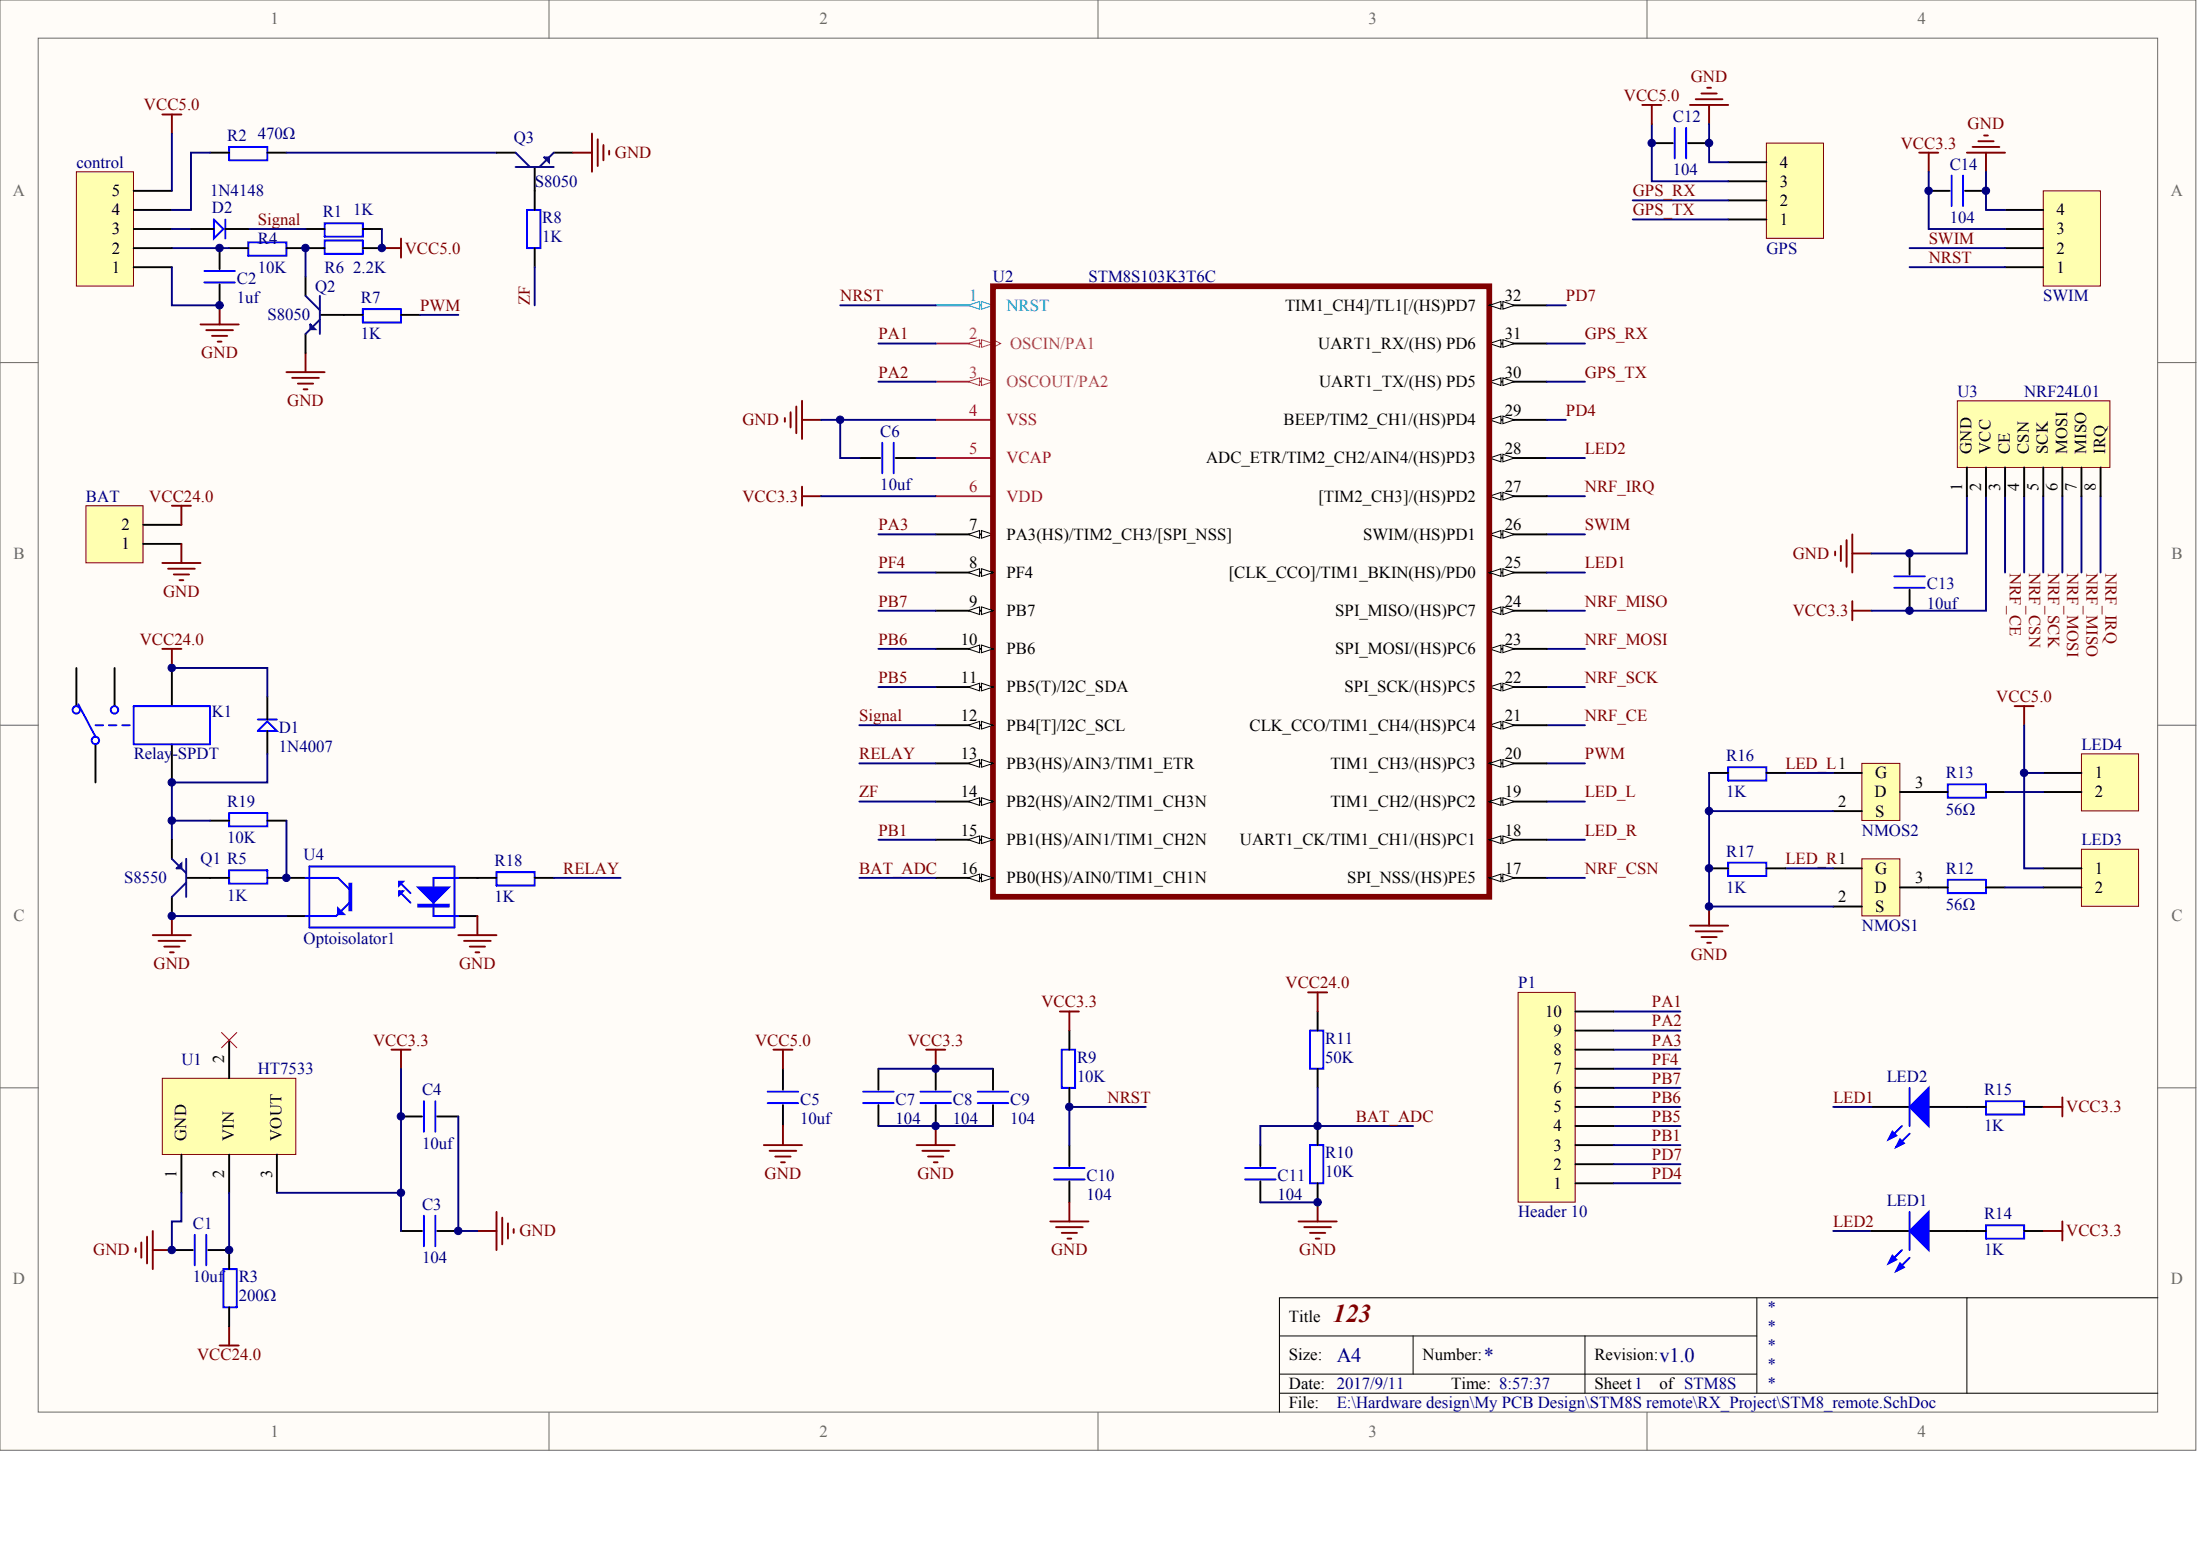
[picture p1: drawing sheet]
<svg xmlns="http://www.w3.org/2000/svg" width="840mm" height="594mm" viewBox="0 0 840 594" stroke-linecap="round" stroke-linejoin="round" font-family="sans-serif">
<g fill="#fffcf8" stroke="#696969" stroke-width=".38">
<path d="M0 0h838v553.4h-838z"/>
<path d="M14.6 14.6h808.8v524.2h-808.8z"/>
</g>
<path d="M209.5 0v14.6M419 0v14.6M628.6 0v14.6M0 138.4h14.6M823.5 138.4h14.6M0 276.7h14.6M823.5 276.7h14.6M0 415.1h14.6M823.5 415.1h14.6M209.5 538.9v14.5M419 538.9v14.5M628.6 538.9v14.5" fill="none" stroke="#696969" stroke-width=".38"/>
<path d="M670.5 495.2v36.4M750.6 495.2h-262.3v43.7M823.5 495.2h-72.9v36.4M488.3 509.7h182.2M539.3 509.7v14.6M604.9 509.7v21.9M488.3 531.6h335.2M488.3 524.3h182.2" fill="none" stroke="#000" stroke-width=".38"/>
<path d="M373.1 416.5h11.7M405.2 400.5h5.1v14.6h-5.1zM373.1 420.9h11.7" fill="none" stroke="#00f" stroke-width=".73"/>
<path d="M408.1 393.2v7.3M379 407.8v8M408.1 415.1v7.3M379 421.6v8" fill="none" stroke="#000" stroke-width=".73"/>
<path d="M700.4 210.4v1.5M702.5 208.3v5.8M704.7 206.1v10.2M706.9 203.9v14.6M706.9 211.2h7.3M706.9 229.4v7.3M706.9 233h7.3" fill="none" stroke="#800000" stroke-width=".73"/>
<g fill="none" stroke="#000080" stroke-width=".73">
<path d="M590.3 189.3h14.6M750.6 189.3v21.9h-36.4M757.9 189.3v43.7h-43.7M765.2 189.3v29.2M772.5 189.3v29.2M779.8 189.3v29.2M787.1 189.3v29.2M794.4 189.3v29.2M801.7 189.3v29.2M590.3 233h14.6M590.3 247.6h14.6M590.3 262.1h14.6"/>
<path d="M590.3 276.7h14.6"/>
</g>
<path d="M710.6 327.7h14.5v21.8h-14.5z" fill="#ffffb0" stroke="#800000" stroke-width=".38"/>
<g fill="none" stroke="#000" stroke-width=".73">
<path d="M80.2 58.3h7.3M102 58.3h7.3M116.6 94.7h7.3M116.6 87.4h7.3M138.5 94.7h7.3M138.5 87.4h7.3M131.2 120.1h7.3M153 120.1h7.3M699.6 331.3h11M725.1 338.6h11M699.6 345.9h11M408.1 436.9v8"/>
<path d="M714.2 422.4h14.6M736.1 422.4h21.8M772.5 422.4h7.3M408.1 450.8v8"/>
</g>
<g fill="none" stroke="#800000" stroke-width=".73">
<path d="M145.8 94.7h7.2M153 91v7.3M116.6 134.7v7.3M109.3 142h14.6M111.5 144.2h10.2M113.7 146.4h5.8M115.9 148.5h1.4M404.5 385.9h7.3M408.1 385.9v7.3M149.4 400.5h7.3M153 400.5v7.3M787.1 418.7v7.3"/>
<path d="M779.8 422.4h7.3M51.7 476.2v1.5M53.9 474.1v5.8M56.1 471.9v10.2M58.3 469.7v14.5M58.3 477h7.3M182.2 469.7h7.3M189.5 462.4v14.6M191.7 464.6v10.2M193.9 466.8v5.8M196 469v1.4"/>
</g>
<g fill="#00f" stroke="#00f" stroke-width=".73">
<path d="M728.8 422.4l7.3-7.3v14.5z"/>
<path d="M722.2 431.8l1.5 1.5-2.9 1.4z"/>
<path d="M725.1 434.7l1.5 1.5-2.9 1.4z"/>
</g>
<path d="M87.5 56.1h14.5v5.1h-14.5zM123.9 91.7h14.6v5.1h-14.6zM123.9 85.2h14.6v5.1h-14.6zM138.5 118h14.5v5.1h-14.5zM728.8 415.1v14.5M725.9 429.6l-5.1 5.1M728.8 432.5l-5.1 5.1M757.9 420.2h14.6v5.1h-14.6zM402.3 450h11.6M402.3 445.7h11.6" fill="none" stroke="#00f" stroke-width=".73"/>
<path d="M109.3 58.3h80.2M94.7 87.4h21.9M160.3 120.1h14.6M590.3 291.3h14.6M590.3 320.4h14.6M437.3 422.4h-29.2v14.5" fill="none" stroke="#000080" stroke-width=".73"/>
<path d="M779.8 72.8h21.8v36.4h-21.8z" fill="#ffffb0" stroke="#800000" stroke-width=".38"/>
<g fill="none" stroke="#000" stroke-width=".73">
<path d="M189.5 58.3h7.3M211.3 58.3h7.3M204.1 64.1v16M736.1 72.8h8M749.9 72.8h8M87.5 94.7h7.2M109.3 94.7h7.3M204.1 94.7v7.2M765.2 94.7h14.6M765.2 87.4h14.6M765.2 80.1h14.6M116.6 105.6v7.3"/>
<path d="M765.2 101.9h14.6M116.6 127.4v7.3M122.4 120.1h8.8M568.4 160.2h21.9M153 426h8.1M166.9 426h8M65.6 477h8M79.4 477h8.1M153 469.7h8.1M166.9 469.7h8"/>
</g>
<path d="M218.6 58.3h7.3M225.9 51v14.5M228.1 53.2v10.1M230.3 55.3v5.9M232.5 57.5v1.5M732.4 58.3h7.3M736.1 58.3v7.2M750.6 58.3h14.6M752.8 56.1h10.2M755 53.9h5.8M757.2 51.7h1.5M757.9 58.3v7.2" fill="none" stroke="#800000" stroke-width=".73"/>
<path d="M736.1 65.5v21.9h29.1M757.9 65.5v14.6h7.3M65.6 94.7h21.9M728.8 94.7h36.4M204.1 101.9v14.6M728.8 101.9h36.4M590.3 203.9h14.6M590.3 305.8h14.6M174.9 426v43.7h7.3" fill="none" stroke="#000080" stroke-width=".73"/>
<path d="M196.8 58.3l5.4 5.4M211.3 58.3l-5.4 5.4M196.8 63.7h14.5M207.7 60.1h1.8v1.8zM116.6 112.9l5.5 5.4M122.1 112.9v14.5M118.4 123.8l1.8 1.8h-1.8zM122.1 122l-5.5 5.4" fill="none" stroke="#11037f" stroke-width=".73"/>
<path d="M744.8 67v11.6M749.2 67v11.6M94.7 92.5h14.6v5.1h-14.6zM201.1 80.1h5.1v14.6h-5.1zM161.8 420.2v11.6M166.2 420.2v11.6M74.3 471.1v11.7M78.7 471.1v11.7M161.8 463.9v11.6M166.2 463.9v11.6" fill="none" stroke="#00f" stroke-width=".73"/>
<g fill="#fffcf8" stroke="#000" stroke-width=".38">
<path d="M568.4 160.2l4.4-1.5v3z"/>
<path d="M573.6 158.7l4.3 1.5-4.3 1.5z"/>
</g>
<path d="M568.4 145.6h21.9" fill="none" stroke="#000" stroke-width=".73"/>
<g fill="#fffcf8" stroke="#000" stroke-width=".38">
<path d="M568.4 145.6l4.4-1.4v2.9z"/>
<path d="M573.6 144.2l4.3 1.4-4.3 1.5z"/>
</g>
<path d="M568.4 131.1h21.9" fill="none" stroke="#000" stroke-width=".73"/>
<g fill="#fffcf8" stroke="#000" stroke-width=".38">
<path d="M568.4 131.1l4.4-1.5v2.9z"/>
<path d="M573.6 129.6l4.3 1.5-4.3 1.4z"/>
</g>
<path d="M357.1 116.5h21.9" fill="none" stroke="#009cca" stroke-width=".73"/>
<g fill="#fffcf8" stroke="#009cca" stroke-width=".38">
<path d="M374.6 115.1l4.4 1.4-4.4 1.5z"/>
<path d="M369.5 116.5l4.4-1.4v2.9z"/>
</g>
<path d="M357.1 131.1h21.9" fill="none" stroke="#c5008e" stroke-width=".73"/>
<path d="M379 129.6l2.9 1.5-2.9 1.4" fill="none" stroke="#c5008e" stroke-width=".38"/>
<g fill="#fffcf8" stroke="#c5008e" stroke-width=".38">
<path d="M374.6 129.6l4.4 1.5-4.4 1.4z"/>
<path d="M369.5 131.1l4.4-1.5v2.9z"/>
</g>
<path d="M357.1 145.6h21.9" fill="none" stroke="#c5008e" stroke-width=".73"/>
<g fill="#fffcf8" stroke="#c5008e" stroke-width=".38">
<path d="M374.6 144.2l4.4 1.4-4.4 1.5z"/>
<path d="M369.5 145.6l4.4-1.4v2.9z"/>
</g>
<path d="M357.1 160.2h21.9M357.1 174.8h21.9M357.1 189.3h21.9" fill="none" stroke="#ee0e22" stroke-width=".73"/>
<path d="M357.1 203.9h21.9" fill="none" stroke="#000" stroke-width=".73"/>
<g fill="#fffcf8" stroke="#000" stroke-width=".38">
<path d="M374.6 202.4l4.4 1.5-4.4 1.4z"/>
<path d="M369.5 203.9l4.4-1.5v2.9z"/>
</g>
<path d="M568.4 174.8h21.9" fill="none" stroke="#000" stroke-width=".73"/>
<g fill="#fffcf8" stroke="#000" stroke-width=".38">
<path d="M568.4 174.8l4.4-1.5v2.9z"/>
<path d="M573.6 173.3l4.3 1.5-4.3 1.4z"/>
</g>
<path d="M568.4 189.3h21.9" fill="none" stroke="#000" stroke-width=".73"/>
<g fill="#fffcf8" stroke="#000" stroke-width=".38">
<path d="M568.4 189.3l4.4-1.4v2.9z"/>
<path d="M573.6 187.9l4.3 1.4-4.3 1.5z"/>
</g>
<path d="M568.4 203.9h21.9" fill="none" stroke="#000" stroke-width=".73"/>
<g fill="#fffcf8" stroke="#000" stroke-width=".38">
<path d="M568.4 203.9l4.4-1.5v2.9z"/>
<path d="M573.6 202.4l4.3 1.5-4.3 1.4z"/>
</g>
<path d="M568.4 233h21.9" fill="none" stroke="#000" stroke-width=".73"/>
<g fill="#fffcf8" stroke="#000" stroke-width=".38">
<path d="M568.4 233l4.4-1.4v2.9z"/>
<path d="M573.6 231.6l4.3 1.4-4.3 1.5z"/>
</g>
<path d="M568.4 247.6h21.9" fill="none" stroke="#000" stroke-width=".73"/>
<g fill="#fffcf8" stroke="#000" stroke-width=".38">
<path d="M568.4 247.6l4.4-1.5v2.9z"/>
<path d="M573.6 246.1l4.3 1.5-4.3 1.4z"/>
</g>
<path d="M568.4 262.1h21.9" fill="none" stroke="#000" stroke-width=".73"/>
<g fill="#fffcf8" stroke="#000" stroke-width=".38">
<path d="M568.4 262.1l4.4-1.4v2.9z"/>
<path d="M573.6 260.7l4.3 1.4-4.3 1.5z"/>
</g>
<path d="M568.4 276.7h21.9" fill="none" stroke="#000" stroke-width=".73"/>
<g fill="#fffcf8" stroke="#000" stroke-width=".38">
<path d="M568.4 276.7l4.4-1.4v2.9z"/>
<path d="M573.6 275.3l4.3 1.4-4.3 1.5z"/>
</g>
<path d="M379 109.2h189.4v233h-189.4z" fill="none" stroke="#800000" stroke-width="2.2"/>
<path d="M357.1 218.5h21.9" fill="none" stroke="#000" stroke-width=".73"/>
<g fill="#fffcf8" stroke="#000" stroke-width=".38">
<path d="M374.6 217l4.4 1.5-4.4 1.4z"/>
<path d="M369.5 218.5l4.4-1.5v2.9z"/>
</g>
<path d="M357.1 233h21.9" fill="none" stroke="#000" stroke-width=".73"/>
<g fill="#fffcf8" stroke="#000" stroke-width=".38">
<path d="M374.6 231.6l4.4 1.4-4.4 1.5z"/>
<path d="M369.5 233l4.4-1.4v2.9z"/>
</g>
<path d="M357.1 247.6h21.9" fill="none" stroke="#000" stroke-width=".73"/>
<g fill="#fffcf8" stroke="#000" stroke-width=".38">
<path d="M374.6 246.1l4.4 1.5-4.4 1.4z"/>
<path d="M369.5 247.6l4.4-1.5v2.9z"/>
</g>
<path d="M357.1 262.1h21.9" fill="none" stroke="#000" stroke-width=".73"/>
<g fill="#fffcf8" stroke="#000" stroke-width=".38">
<path d="M374.6 260.7l4.4 1.4-4.4 1.5z"/>
<path d="M369.5 262.1l4.4-1.4v2.9z"/>
</g>
<path d="M357.1 276.7h21.9" fill="none" stroke="#000" stroke-width=".73"/>
<g fill="#fffcf8" stroke="#000" stroke-width=".38">
<path d="M374.6 275.3l4.4 1.4-4.4 1.5z"/>
<path d="M369.5 276.7l4.4-1.4v2.9z"/>
</g>
<path d="M357.1 291.3h21.9" fill="none" stroke="#000" stroke-width=".73"/>
<g fill="#fffcf8" stroke="#000" stroke-width=".38">
<path d="M374.6 289.8l4.4 1.5-4.4 1.4z"/>
<path d="M369.5 291.3l4.4-1.5v2.9z"/>
</g>
<path d="M357.1 305.8h21.9" fill="none" stroke="#000" stroke-width=".73"/>
<g fill="#fffcf8" stroke="#000" stroke-width=".38">
<path d="M374.6 304.4l4.4 1.4-4.4 1.5z"/>
<path d="M369.5 305.8l4.4-1.4v2.9z"/>
</g>
<path d="M357.1 320.4h21.9" fill="none" stroke="#000" stroke-width=".73"/>
<g fill="#fffcf8" stroke="#000" stroke-width=".38">
<path d="M374.6 318.9l4.4 1.5-4.4 1.5z"/>
<path d="M369.5 320.4l4.4-1.5v3z"/>
</g>
<path d="M357.1 335h21.9" fill="none" stroke="#000" stroke-width=".73"/>
<g fill="#fffcf8" stroke="#000" stroke-width=".38">
<path d="M374.6 333.5l4.4 1.5-4.4 1.4z"/>
<path d="M369.5 335l4.4-1.5v2.9z"/>
</g>
<path d="M568.4 335h21.9" fill="none" stroke="#000" stroke-width=".73"/>
<g fill="#fffcf8" stroke="#000" stroke-width=".38">
<path d="M568.4 335l4.4-1.5v2.9z"/>
<path d="M573.6 333.5l4.3 1.5-4.3 1.4z"/>
</g>
<path d="M568.4 320.4h21.9" fill="none" stroke="#000" stroke-width=".73"/>
<g fill="#fffcf8" stroke="#000" stroke-width=".38">
<path d="M568.4 320.4l4.4-1.5v3z"/>
<path d="M573.6 318.9l4.3 1.5-4.3 1.5z"/>
</g>
<path d="M568.4 305.8h21.9" fill="none" stroke="#000" stroke-width=".73"/>
<g fill="#fffcf8" stroke="#000" stroke-width=".38">
<path d="M568.4 305.8l4.4-1.4v2.9z"/>
<path d="M573.6 304.4l4.3 1.4-4.3 1.5z"/>
</g>
<path d="M568.4 291.3h21.9" fill="none" stroke="#000" stroke-width=".73"/>
<g fill="#fffcf8" stroke="#000" stroke-width=".38">
<path d="M568.4 291.3l4.4-1.5v2.9z"/>
<path d="M573.6 289.8l4.3 1.5-4.3 1.4z"/>
</g>
<path d="M568.4 218.5h21.9" fill="none" stroke="#000" stroke-width=".73"/>
<g fill="#fffcf8" stroke="#000" stroke-width=".38">
<path d="M568.4 218.5l4.4-1.5v2.9z"/>
<path d="M573.6 217l4.3 1.5-4.3 1.4z"/>
</g>
<path d="M568.4 116.5h21.9" fill="none" stroke="#000" stroke-width=".73"/>
<g fill="#fffcf8" stroke="#000" stroke-width=".38">
<path d="M568.4 116.5l4.4-1.4v2.9z"/>
<path d="M573.6 115.1l4.3 1.4-4.3 1.5z"/>
</g>
<g fill="none" stroke="#800000" stroke-width=".73">
<path d="M299.5 159.5v1.4M301.7 157.3v5.8M303.9 155.1v10.2M306.1 152.9v14.6M306.1 160.2h7.3M306.1 185.7v7.3M306.1 189.3h7.3M353.5 400.5h7.2M357.1 400.5v7.3M349.8 436.9h14.6M352 439.1h10.2M357.1 429.6v7.3"/>
<path d="M354.2 441.3h5.8M356.4 443.5h1.4M408.1 458.8v7.2M400.8 466h14.6M403 468.2h10.2M405.2 470.4h5.8M407.4 472.6h1.4"/>
</g>
<path d="M320.7 116.5h36.4M313.4 160.2h43.7M320.7 160.2v14.6h7.3M349.8 174.8h7.3M313.4 189.3h43.7M590.3 335h14.6M335.2 407.8h43.8M335.2 429.6h43.8M699.6 422.4h14.6" fill="none" stroke="#000080" stroke-width=".73"/>
<path d="M336.7 168.9v11.7M341.1 168.9v11.7M329.4 416.5h11.7M351.3 416.5h11.6M329.4 420.9h11.7M351.3 420.9h11.6" fill="none" stroke="#00f" stroke-width=".73"/>
<path d="M328 174.8h8M341.8 174.8h8M335.2 407.8v8M357.1 407.8v8M335.2 421.6v8M357.1 421.6v8" fill="none" stroke="#000" stroke-width=".73"/>
<path d="M794.4 287.6h21.8v21.8h-21.8z" fill="#ffffb0" stroke="#800000" stroke-width=".38"/>
<path d="M779.8 294.9h14.6M779.8 302.2h14.6" fill="none" stroke="#000" stroke-width=".73"/>
<path d="M794.4 324h21.8v21.8h-21.8z" fill="#ffffb0" stroke="#800000" stroke-width=".38"/>
<path d="M779.8 331.3h14.6M779.8 338.6h14.6" fill="none" stroke="#000" stroke-width=".73"/>
<path d="M710.6 291.3h14.5v21.7h-14.5z" fill="#ffffb0" stroke="#800000" stroke-width=".38"/>
<path d="M728.8 211.2v8M728.8 225v8M699.6 294.9h11M699.6 309.5h11M725.1 302.2h18.3M757.9 302.2h7.3M736.1 338.6h7.3M757.9 338.6h7.3" fill="none" stroke="#000" stroke-width=".73"/>
<path d="M768.9 269.4h7.3M772.5 269.4v7.3" fill="none" stroke="#800000" stroke-width=".73"/>
<path d="M723 219.9h11.6M723 224.3h11.6M743.4 299.3h14.5v5.1h-14.5zM743.4 335.7h14.5v5.1h-14.5z" fill="none" stroke="#00f" stroke-width=".73"/>
<path d="M29.2 65.5h21.7v43.7h-21.7z" fill="#ffffb0" stroke="#800000" stroke-width=".38"/>
<path d="M51 72.8h14.6M51 94.7h14.6M51 87.4h14.6M51 80.1h14.6M51 101.9h14.6" fill="none" stroke="#000" stroke-width=".73"/>
<path d="M65.6 51v21.8M80.2 58.3h-7.3v21.8h-7.3M65.6 87.4h7.3M590.3 218.5h14.6M328 276.7h29.1M772.5 276.7v54.6h7.3M681.4 294.9h18.2M681.4 331.3h18.2" fill="none" stroke="#000080" stroke-width=".73"/>
<path d="M61.9 43.7h7.3M65.6 43.7v7.3M83.8 116.5v7.3M76.5 123.8h14.6M78.7 126h10.2M80.9 128.2h5.8M83.1 130.3h1.4M645 353.2h14.5M647.2 355.4h10.2M649.3 357.5h5.9M651.5 359.7h1.5M652.3 345.9v7.3" fill="none" stroke="#800000" stroke-width=".73"/>
<path d="M32.8 193h21.8v21.7h-21.8z" fill="#ffffb0" stroke="#800000" stroke-width=".38"/>
<path d="M54.7 207.5h14.5M54.7 200.3h14.5M502.9 385.9v7.3M502.9 407.8v7.3M481 436.9v8M502.9 429.6v7.3M481 450.8v8M502.9 451.5v7.3" fill="none" stroke="#000" stroke-width=".73"/>
<g fill="none" stroke="#800000" stroke-width=".73">
<path d="M65.6 193h7.3M69.2 193v7.3M61.9 214.8h14.6M64.1 217h10.2M66.3 219.2h5.8M69.2 207.5v7.3M68.5 221.4h1.5M61.9 247.6h7.3M65.6 247.6v7.3M499.2 378.7h7.3M502.9 378.7v7.2M502.9 458.8v7.2"/>
<path d="M495.6 466h14.5M497.8 468.2h10.2M499.9 470.4h5.9M502.1 472.6h1.5"/>
</g>
<path d="M499.9 393.2h5.1v14.6h-5.1zM499.9 436.9h5.1v14.6h-5.1zM475.2 450h11.6M475.2 445.7h11.6" fill="none" stroke="#00f" stroke-width=".73"/>
<path d="M116.6 94.7v10.9M328 335h29.1M502.9 415.1v14.5M539.3 429.6h-58.3v7.3M481 458.8h21.9" fill="none" stroke="#000080" stroke-width=".73"/>
<path d="M747 152.9h58.2v25.4h-58.2z" fill="#ffffb0" stroke="#800000" stroke-width=".38"/>
<g fill="none" stroke="#000" stroke-width=".73">
<path d="M750.6 178.4v10.9M757.9 178.4v10.9M765.2 178.4v10.9M772.5 178.4v10.9M779.8 178.4v10.9M787.1 178.4v10.9M794.4 178.4v10.9M801.7 178.4v10.9M29.2 254.9v14.5M43.7 254.9v14.5M65.6 254.9v14.5M36.4 284v14.6"/>
<path d="M65.6 284v14.6M80.2 335h7.3M102 335h7.3"/>
</g>
<path d="M58.3 356.8h14.6M60.5 359h10.2M65.6 349.5v7.3M62.7 361.2h5.8M64.9 363.4h1.4" fill="none" stroke="#800000" stroke-width=".73"/>
<g fill="none" stroke="#00f" stroke-width=".73">
<path d="M29.9 268.7l6.5 12.4M36.4 276.7h3M41.5 276.7h3M46.6 276.7h3M51 269.4h29.2v14.6h-29.2zM87.5 332.1h14.5v5.1h-14.5z"/>
<circle cx="29.1" cy="270.8" r="1.42"/>
<circle cx="43.7" cy="270.8" r="1.42"/>
<circle cx="36.4" cy="282.5" r="1.42"/>
</g>
<path d="M328 291.3h29.1M772.5 294.9h7.3" fill="none" stroke="#000080" stroke-width=".73"/>
<path d="M674.1 54.6h21.8v36.3h-21.8z" fill="#ffffb0" stroke="#800000" stroke-width=".38"/>
<path d="M630.4 54.6h8M644.2 54.6h8.1M659.5 76.5h14.6M659.5 69.2h14.6M659.5 61.9h14.6M659.5 83.7h14.6" fill="none" stroke="#000" stroke-width=".73"/>
<path d="M647.2 37.9h10.2M649.3 35.7h5.9M651.5 33.5h1.5M626.8 40h7.2M630.4 40v7.3M645 40h14.5M652.3 40v7.3" fill="none" stroke="#800000" stroke-width=".73"/>
<path d="M630.4 47.3v21.9h29.1M652.3 47.3v14.6h7.2M623.1 76.5h36.4M623.1 83.7h36.4M590.3 131.1h14.6M590.3 145.6h14.6" fill="none" stroke="#000080" stroke-width=".73"/>
<path d="M639.1 48.8v11.6M643.5 48.8v11.6" fill="none" stroke="#00f" stroke-width=".73"/>
<path d="M61.9 411.4h51v29.1h-51z" fill="#ffffb0" stroke="#800000" stroke-width=".38"/>
<g fill="none" stroke="#000" stroke-width=".73">
<path d="M83.8 94.7v8M83.8 108.5v8M87.5 396.9v14.5M298.8 407.8v8M298.8 421.6v8M69.2 440.6v14.5M87.5 440.6v14.5M105.7 440.6v14.5M87.5 477v7.2M714.2 469.7h14.6M736.1 469.7h21.8M772.5 469.7h7.3"/>
<path d="M87.5 498.8v7.3"/>
</g>
<path d="M295.2 400.5h7.2M298.8 400.5v7.3M291.5 436.9h14.6M293.7 439.1h10.2M298.8 429.6v7.3M295.9 441.3h5.8M298.1 443.5h1.4M779.8 469.7h7.3M787.1 466v7.3M83.8 513.4h7.3M87.5 506.1v7.3" fill="none" stroke="#800000" stroke-width=".73"/>
<g fill="none" stroke="#000080" stroke-width=".73">
<path d="M65.6 101.9v14.6h18.2M335.2 131.1h21.9M335.2 145.6h21.9M590.3 174.8h14.6M335.2 203.9h21.9M335.2 233h21.9M335.2 247.6h21.9M335.2 262.1h21.9M328 305.8h29.1M335.2 320.4h21.9M615.8 393.2h25.5M615.8 385.9h25.5"/>
<path d="M153 407.8v47.3h-47.3M615.8 415.1h25.5M615.8 407.8h25.5M615.8 400.5h25.5M615.8 429.6h25.5M615.8 422.4h25.5M69.2 455.1v10.9h-3.6v11M87.5 455.1v21.9M153 455.1v14.6M699.6 469.7h14.6"/>
</g>
<path d="M78 107.8h11.6M78 103.4h11.6M293 416.5h11.6M293 420.9h11.6M725.9 477l-5.1 5.1M728.8 479.9l-5.1 5.1M728.8 462.4v14.6M757.9 467.5h14.6v5.1h-14.6zM85.3 484.2h5.1v14.6h-5.1z" fill="none" stroke="#00f" stroke-width=".73"/>
<g fill="#00f" stroke="#00f" stroke-width=".73">
<path d="M728.8 469.7l7.3-7.3v14.6z"/>
<path d="M722.2 479.2l1.5 1.4-2.9 1.5z"/>
<path d="M725.1 482.1l1.5 1.4-2.9 1.5z"/>
</g>
<path d="M579.4 378.7h21.8v80h-21.8z" fill="#ffffb0" stroke="#800000" stroke-width=".38"/>
<g fill="none" stroke="#000" stroke-width=".73">
<path d="M72.9 87.4h8.7M86 87.4h8.7M102 265.8v8.7M102 278.9v8.7M652.3 294.9h7.2M674.1 294.9h7.3M80.2 313.1h7.3M102 313.1h7.3M65.6 320.4v7.3M71.4 335h8.8M109.3 335h7.3M174.9 335h14.6"/>
<path d="M204.1 335h7.2M652.3 331.3h7.2M674.1 331.3h7.3M65.6 342.3v7.2M109.3 349.5h7.3M174.9 349.5h7.3M601.2 393.2h14.6M601.2 385.9h14.6M601.2 415.1h14.6M601.2 407.8h14.6M601.2 400.5h14.6M601.2 436.9h14.6"/>
<path d="M601.2 429.6h14.6M601.2 422.4h14.6M601.2 451.5h14.6M601.2 444.2h14.6"/>
</g>
<g fill="none" stroke="#000080" stroke-width=".73">
<path d="M145.8 87.4v7.3M590.3 116.5h7.3M590.3 160.2h7.3M335.2 218.5h21.9M65.6 254.9h36.4v10.9M102 287.6v11h-36.4v21.8M652.3 294.9v14.6h47.3M65.6 313.1h14.6M109.3 313.1v21.9M652.3 309.5v36.4h47.3M765.2 302.2h14.6M211.3 335h25.6"/>
<path d="M765.2 338.6h14.6M65.6 349.5h43.7M615.8 436.9h25.5M615.8 451.5h25.5M615.8 444.2h25.5"/>
</g>
<g fill="none" stroke="#00f" stroke-width=".73">
<path d="M81.6 83.7l3.7 3.7-3.7 3.6zM86 83.7v7.3M98.4 278.9l3.6-3.6 3.7 3.6zM98.4 274.5h7.3M659.5 292.7h14.6v5.1h-14.6zM87.5 310.2h14.5v5.1h-14.5zM116.6 335h12.4l4.4 4.3M118.1 330.6h55.3v23.3h-55.3zM152.3 336.4l4.4 4.4M174.9 335h-9.5v14.5h9.5M189.5 332.8h14.6v5.1h-14.6zM659.5 329.1h14.6v5.1h-14.6z"/>
<path d="M133.4 344.4l-5.1 5.1h-11.7M152.3 340.1l4.4 4.3"/>
</g>
<path d="M84.5 394l5.9 5.8M90.4 394l-5.9 5.8" fill="none" stroke="#f00" stroke-width=".38"/>
<g fill="#00f" stroke="#00f" stroke-width=".73">
<path d="M159.6 338.6h11.7l-5.9 5.8z"/>
<path d="M152.3 336.4h1.5l-1.5 1.5z"/>
<path d="M152.3 340.1h1.5l-1.5 1.4z"/>
<path d="M129 346.6l2.2 2.2h-2.2z"/>
<path d="M159.6 345.2h11.7v.7h-11.7z" fill-rule="evenodd"/>
<path d="M133.4 337.2h.7v10.1h-.7z" fill-rule="evenodd"/>
</g>
<path d="M65.6 327.7l5.5 5.4M67.4 331.3l1.8-1.8v1.8zM71.1 327.7v14.6M71.1 336.8l-5.5 5.5" fill="none" stroke="#11037f" stroke-width=".73"/>
<path d="M174.9 356.8h14.6M177.1 359h10.2M182.2 349.5v7.3M179.3 361.2h5.8M181.5 363.4h1.4" fill="none" stroke="#800000" stroke-width=".73"/>
<g fill="#000080" stroke="#000080" stroke-width=".38">
<circle cx="65.6" cy="476.9" r="1.42"/>
<circle cx="65.6" cy="349.5" r="1.42"/>
<circle cx="65.6" cy="313.1" r="1.42"/>
<circle cx="65.6" cy="298.5" r="1.42"/>
<circle cx="65.6" cy="254.8" r="1.42"/>
<circle cx="83.8" cy="116.5" r="1.42"/>
<circle cx="83.8" cy="94.6" r="1.42"/>
<circle cx="87.4" cy="476.9" r="1.42"/>
<circle cx="109.3" cy="334.9" r="1.42"/>
<circle cx="116.6" cy="94.6" r="1.42"/>
<circle cx="145.7" cy="94.6" r="1.42"/>
<circle cx="153" cy="455.1" r="1.42"/>
<circle cx="153" cy="426" r="1.42"/>
<circle cx="174.9" cy="469.6" r="1.42"/>
<circle cx="320.6" cy="160.2" r="1.42"/>
<circle cx="357.1" cy="429.6" r="1.42"/>
<circle cx="357.1" cy="407.8" r="1.42"/>
<circle cx="408.1" cy="422.3" r="1.42"/>
<circle cx="502.8" cy="458.7" r="1.42"/>
<circle cx="502.8" cy="429.6" r="1.42"/>
<circle cx="630.4" cy="54.6" r="1.42"/>
<circle cx="652.2" cy="345.9" r="1.42"/>
<circle cx="652.2" cy="331.3" r="1.42"/>
<circle cx="652.2" cy="309.4" r="1.42"/>
<circle cx="652.2" cy="54.6" r="1.42"/>
<circle cx="728.7" cy="233" r="1.42"/>
<circle cx="728.7" cy="211.1" r="1.42"/>
<circle cx="736" cy="72.8" r="1.42"/>
<circle cx="757.9" cy="72.8" r="1.42"/>
<circle cx="772.5" cy="294.9" r="1.42"/>
</g>
<text font-size="9.8" fill="#800000" x="508.7" y="504.6">123</text>
<g font-size="7.8" fill="#000080">
<text x="510.1" y="519.7">A4</text>
<text x="566.3" y="519.7">*</text>
<text x="633.3" y="519.7">v1.0</text>
</g>
<g font-size="6.4" fill="#696969">
<text x="103.2" y="9.3">1</text>
<text x="312.7" y="9.3">2</text>
<text x="522.2" y="9.3">3</text>
<text x="731.8" y="9.3">4</text>
<text x="5" y="74.9">A</text>
<text x="828.5" y="74.9">A</text>
<text x="5.2" y="213.2">B</text>
<text x="828.7" y="213.2">B</text>
<text x="5.2" y="351.6">C</text>
<text x="828.7" y="351.6">C</text>
<text x="5" y="490">D</text>
<text x="828.5" y="490">D</text>
<text x="103.2" y="548.2">1</text>
<text x="312.7" y="548.2">2</text>
<text x="522.2" y="548.2">3</text>
<text x="731.8" y="548.2">4</text>
</g>
<g font-size="6.4" fill="#800000">
<text x="645.3" y="31.2">GND</text>
<text x="619.8" y="38.5">VCC5.0</text>
<text x="55" y="42.1">VCC5.0</text>
<text x="750.9" y="49.4">GND</text>
<text x="725.4" y="56.7">VCC3.3</text>
<text x="234.7" y="60.3">GND</text>
<text x="623.1" y="74.9">GPS_RX</text>
<text x="623.1" y="82.2">GPS_TX</text>
<text x="98.4" y="85.8">Signal</text>
<text x="736.1" y="93.1">SWIM</text>
<text x="154.5" y="96.7">VCC5.0</text>
<text x="736.1" y="100.4">NRST</text>
<text x="160.3" y="118.6">PWM</text>
<text x="320.7" y="114.9">NRST</text>
<text x="597.6" y="114.9">PD7</text>
<text x="335.2" y="129.5">PA1</text>
<text x="604.9" y="129.5">GPS_RX</text>
<text x="76.8" y="136.8">GND</text>
<text x="335.2" y="144.1">PA2</text>
<text x="604.9" y="144.1">GPS_TX</text>
<text x="109.6" y="155">GND</text>
<text x="597.6" y="158.6">PD4</text>
<text x="283.4" y="162.3">GND</text>
<text x="604.9" y="173.2">LED2</text>
<text x="57" y="191.4">VCC24.0</text>
<text x="283.4" y="191.4">VCC3.3</text>
<text x="604.9" y="187.8">NRF_IRQ</text>
<text x="335.2" y="202.3">PA3</text>
<text x="604.9" y="202.3">SWIM</text>
<text x="684.2" y="213.2">GND</text>
<text x="335.2" y="216.9">PF4</text>
<text x="604.9" y="216.9">LED1</text>
<text x="62.2" y="227.8">GND</text>
<text x="335.2" y="231.4">PB7</text>
<text x="604.9" y="231.4">NRF_MISO</text>
<text x="684.2" y="235.1">VCC3.3</text>
<text x="53.3" y="246">VCC24.0</text>
<text x="335.2" y="246">PB6</text>
<text x="604.9" y="246">NRF_MOSI</text>
<text x="335.2" y="260.6">PB5</text>
<text x="604.9" y="260.6">NRF_SCK</text>
<text x="761.9" y="267.9">VCC5.0</text>
<text x="328" y="275.1">Signal</text>
<text x="604.9" y="275.1">NRF_CE</text>
<text x="328" y="289.7">RELAY</text>
<text x="604.9" y="289.7">PWM</text>
<text x="681.4" y="293.3">LED_L1</text>
<text x="328" y="304.3">ZF</text>
<text x="604.9" y="304.3">LED_L</text>
<text x="335.2" y="318.8">PB1</text>
<text x="604.9" y="318.8">LED_R</text>
<text x="681.4" y="329.8">LED_R1</text>
<text x="215" y="333.4">RELAY</text>
<text x="328" y="333.4">BAT_ADC</text>
<text x="604.9" y="333.4">NRF_CSN</text>
<text x="58.6" y="369.8">GND</text>
<text x="175.2" y="369.8">GND</text>
<text x="645.3" y="366.2">GND</text>
<text x="490.6" y="377.1">VCC24.0</text>
<text x="397.5" y="384.4">VCC3.3</text>
<text x="630.4" y="384.4">PA1</text>
<text x="630.4" y="391.7">PA2</text>
<text x="142.4" y="398.9">VCC3.3</text>
<text x="288.2" y="398.9">VCC5.0</text>
<text x="346.5" y="398.9">VCC3.3</text>
<text x="630.4" y="398.9">PA3</text>
<text x="630.4" y="406.2">PF4</text>
<text x="630.4" y="413.5">PB7</text>
<text x="422.7" y="420.8">NRST</text>
<text x="630.4" y="420.8">PB6</text>
<text x="699.6" y="420.8">LED1</text>
<text x="788.5" y="424.4">VCC3.3</text>
<text x="517.4" y="428.1">BAT_ADC</text>
<text x="630.4" y="428.1">PB5</text>
<text x="630.4" y="435.3">PB1</text>
<text x="630.4" y="442.6">PD7</text>
<text x="291.8" y="449.9">GND</text>
<text x="350.1" y="449.9">GND</text>
<text x="630.4" y="449.9">PD4</text>
<text x="198.2" y="471.8">GND</text>
<text x="699.6" y="468.1">LED2</text>
<text x="788.5" y="471.8">VCC3.3</text>
<text x="35.6" y="479">GND</text>
<text x="401.1" y="479">GND</text>
<text x="495.9" y="479">GND</text>
<text x="75.2" y="519.1">VCC24.0</text>
</g>
<g font-size="6.4" fill="#000080">
<text x="638.4" y="46.5">C12</text>
<text x="86.7" y="53.8">R2</text>
<text x="98.4" y="53">470Ω</text>
<text x="196" y="54.5">Q3</text>
<text x="29.2" y="64">control</text>
<text x="744.1" y="64.7">C14</text>
<text x="204.1" y="71.2">S8050</text>
<text x="638.4" y="66.9">104</text>
<text x="80.2" y="74.9">1N4148</text>
<text x="80.9" y="81.4">D2</text>
<text x="123.2" y="82.9">R1</text>
<text x="134.8" y="82.2">1K</text>
<text x="207" y="85.1">R8</text>
<text x="744.1" y="85.1">104</text>
<text x="98.4" y="93.1">R4</text>
<text x="207" y="92.4">1K</text>
<text x="674.1" y="96.7">GPS</text>
<text x="98.4" y="104">10K</text>
<text x="123.9" y="104">R6</text>
<text x="134.8" y="104">2.2K</text>
<text x="379" y="107.7">U2</text>
<text x="415.4" y="107.7">STM8S103K3T6C</text>
<text x="90.4" y="108.4">C2</text>
<text x="120.2" y="111.3">Q2</text>
<text x="90.4" y="115.7">1uf</text>
<text x="137.7" y="115.7">R7</text>
<text x="779.8" y="114.9">SWIM</text>
<text x="102" y="122.2">S8050</text>
<text x="137.7" y="129.5">1K</text>
<text x="747" y="151.3">U3</text>
<text x="772.5" y="151.3">NRF24L01</text>
<text x="336" y="166.6">C6</text>
<text x="32.8" y="191.4">BAT</text>
<text x="336" y="187">10uf</text>
<text x="735.3" y="224.9">C13</text>
<text x="735.3" y="232.2">10uf</text>
<text x="80.9" y="273.7">K1</text>
<text x="106.4" y="279.5">D1</text>
<text x="106.4" y="286.8">1N4007</text>
<text x="794.4" y="286.1">LED4</text>
<text x="51" y="289.7">Relay</text>
<text x="65.8" y="289.7">-SPDT</text>
<text x="658.8" y="290.4">R16</text>
<text x="742.6" y="297">R13</text>
<text x="658.8" y="304.3">1K</text>
<text x="86.7" y="307.9">R19</text>
<text x="742.6" y="310.8">56Ω</text>
<text x="86.7" y="321.7">10K</text>
<text x="710.6" y="318.8">NMOS2</text>
<text x="794.4" y="322.5">LED3</text>
<text x="76.5" y="329.8">Q1 R5</text>
<text x="115.9" y="328.3">U4</text>
<text x="658.8" y="326.8">R17</text>
<text x="188.8" y="330.5">R18</text>
<text x="742.6" y="333.4">R12</text>
<text x="47.4" y="337">S8550</text>
<text x="658.8" y="340.7">1K</text>
<text x="86.7" y="343.6">1K</text>
<text x="188.8" y="344.3">1K</text>
<text x="742.6" y="347.2">56Ω</text>
<text x="710.6" y="355.2">NMOS1</text>
<text x="115.9" y="360.3">Optoisolator1</text>
<text x="579.4" y="377.1">P1</text>
<text x="505.8" y="398.2">R11</text>
<text x="69.2" y="406.2">U1</text>
<text x="411" y="405.5">R9</text>
<text x="505.8" y="405.5">50K</text>
<text x="98.4" y="409.9">HT7533</text>
<text x="411" y="412.8">10K</text>
<text x="720" y="412.8">LED2</text>
<text x="161.1" y="417.9">C4</text>
<text x="757.2" y="417.9">R15</text>
<text x="305.4" y="421.5">C5</text>
<text x="341.8" y="421.5">C7</text>
<text x="363.7" y="421.5">C8</text>
<text x="385.5" y="421.5">C9</text>
<text x="305.4" y="428.8">10uf</text>
<text x="341.8" y="428.8">104</text>
<text x="363.7" y="428.8">104</text>
<text x="385.5" y="428.8">104</text>
<text x="757.2" y="431.7">1K</text>
<text x="161.1" y="438.3">10uf</text>
<text x="505.8" y="441.9">R10</text>
<text x="505.8" y="449.2">10K</text>
<text x="414.7" y="450.6">C10</text>
<text x="487.6" y="450.6">C11</text>
<text x="161.1" y="461.6">C3</text>
<text x="414.7" y="457.9">104</text>
<text x="487.6" y="457.9">104</text>
<text x="720" y="460.1">LED1</text>
<text x="579.4" y="464.5">Header 10</text>
<text x="757.2" y="465.2">R14</text>
<text x="73.6" y="468.8">C1</text>
<text x="757.2" y="479">1K</text>
<text x="161.1" y="481.9">104</text>
<text x="73.6" y="489.2">10uf</text>
<text x="91.1" y="489.2">R3</text>
<text x="91.1" y="496.5">200Ω</text>
<text x="674.1" y="500.9">*</text>
<text x="674.1" y="508.2">*</text>
<text x="674.1" y="515.4">*</text>
<text x="674.1" y="522.7">*</text>
<text x="674.1" y="530">*</text>
<text x="510.1" y="537.3">E:\Hardware design\My PCB Design\STM8S remote\RX_Project\STM8_remote.SchDoc</text>
</g>
<g font-size="6.4">
<text x="679.2" y="64">4</text>
<text x="679.2" y="71.2">3</text>
<text x="42.7" y="74.9">5</text>
<text x="42.7" y="82.2">4</text>
<text x="679.2" y="78.5">2</text>
<text x="784.9" y="82.2">4</text>
<text x="42.7" y="89.4">3</text>
<text x="679.2" y="85.8">1</text>
<text x="784.9" y="89.4">3</text>
<text x="42.7" y="96.7">2</text>
<text x="784.9" y="96.7">2</text>
<text x="42.7" y="104">1</text>
<text x="784.9" y="104">1</text>
<text x="490.5" y="118.6">TIM1_CH4]/TL1[/(HS)PD7</text>
<text x="574.3" y="114.9">32</text>
<text x="574.3" y="129.5">31</text>
<text x="503.1" y="133.1">UART1_RX/(HS) PD6</text>
<text x="503.4" y="147.7">UART1_TX/(HS) PD5</text>
<text x="574.3" y="144.1">30</text>
<text x="574.3" y="158.6">29</text>
<text x="489.8" y="162.3">BEEP/TIM2_CH1/(HS)PD4</text>
<text x="574.3" y="173.2">28</text>
<text x="460.3" y="176.8">ADC_ETR/TIM2_CH2/AIN4/(HS)PD3</text>
<text x="503.2" y="191.4">[TIM2_CH3]/(HS)PD2</text>
<text x="574.3" y="187.8">27</text>
<text x="46.4" y="202.3">2</text>
<text x="369.9" y="202.3">7</text>
<text x="574.3" y="202.3">26</text>
<text x="46.4" y="209.6">1</text>
<text x="384.1" y="206">PA3(HS)/TIM2_CH3/[SPI_NSS]</text>
<text x="520.3" y="206">SWIM/(HS)PD1</text>
<text x="369.9" y="216.9">8</text>
<text x="384.1" y="220.5">PF4</text>
<text x="469" y="220.5">[CLK_CCO]/TIM1_BKIN(HS)/PD0</text>
<text x="574.3" y="216.9">25</text>
<text x="369.9" y="231.4">9</text>
<text x="574.3" y="231.4">24</text>
<text x="384.1" y="235.1">PB7</text>
<text x="509.6" y="235.1">SPI_MISO/(HS)PC7</text>
<text x="366.7" y="246">10</text>
<text x="384.1" y="249.7">PB6</text>
<text x="509.6" y="249.7">SPI_MOSI/(HS)PC6</text>
<text x="574.3" y="246">23</text>
<text x="366.7" y="260.6">11</text>
<text x="574.3" y="260.6">22</text>
<text x="384.1" y="264.2">PB5(T)/I2C_SDA</text>
<text x="513.1" y="264.2">SPI_SCK/(HS)PC5</text>
<text x="366.7" y="275.1">12</text>
<text x="574.3" y="275.1">21</text>
<text x="384.1" y="278.8">PB4[T]/I2C_SCL</text>
<text x="476.9" y="278.8">CLK_CCO/TIM1_CH4/(HS)PC4</text>
<text x="366.7" y="289.7">13</text>
<text x="384.1" y="293.3">PB3(HS)/AIN3/TIM1_ETR</text>
<text x="507.7" y="293.3">TIM1_CH3/(HS)PC3</text>
<text x="574.3" y="289.7">20</text>
<text x="715.7" y="297">G</text>
<text x="799.5" y="297">1</text>
<text x="366.7" y="304.3">14</text>
<text x="574.3" y="304.3">19</text>
<text x="715.4" y="304.3">D</text>
<text x="731" y="300.6">3</text>
<text x="799.5" y="304.3">2</text>
<text x="384.1" y="307.9">PB2(HS)/AIN2/TIM1_CH3N</text>
<text x="507.7" y="307.9">TIM1_CH2/(HS)PC2</text>
<text x="701.5" y="307.9">2</text>
<text x="715.7" y="311.5">S</text>
<text x="366.7" y="318.8">15</text>
<text x="384.1" y="322.5">PB1(HS)/AIN1/TIM1_CH2N</text>
<text x="473.2" y="322.5">UART1_CK/TIM1_CH1/(HS)PC1</text>
<text x="574.3" y="318.8">18</text>
<text x="366.7" y="333.4">16</text>
<text x="574.3" y="333.4">17</text>
<text x="715.7" y="333.4">G</text>
<text x="799.5" y="333.4">1</text>
<text x="384.1" y="337">PB0(HS)/AIN0/TIM1_CH1N</text>
<text x="514.1" y="337">SPI_NSS/(HS)PE5</text>
<text x="715.4" y="340.7">D</text>
<text x="731" y="337">3</text>
<text x="799.5" y="340.7">2</text>
<text x="701.5" y="344.3">2</text>
<text x="715.7" y="348">S</text>
<text x="589.7" y="388">10</text>
<text x="592.9" y="395.3">9</text>
<text x="592.9" y="402.6">8</text>
<text x="592.9" y="409.9">7</text>
<text x="592.9" y="417.1">6</text>
<text x="592.9" y="424.4">5</text>
<text x="592.9" y="431.7">4</text>
<text x="592.9" y="439">3</text>
<text x="592.9" y="446.3">2</text>
<text x="592.9" y="453.5">1</text>
<text x="491.9" y="504.5">Title</text>
<text x="491.9" y="519.1">Size:</text>
<text x="542.9" y="519.1">Number:</text>
<text x="608.5" y="519.1">Revision:</text>
<text x="491.9" y="530">Date: 2017/9/11</text>
<text x="553.9" y="530">Time: 8:57:37</text>
<text x="608.5" y="530">Sheet 1</text>
<text x="633.3" y="530">of STM8S</text>
<text x="491.9" y="537.3">File:</text>
</g>
<g font-size="6.4" fill="#009cca">
<text x="369.9" y="114.9">1</text>
<text x="384.1" y="118.6">NRST</text>
</g>
<g font-size="6.4" fill="#c5008e">
<text x="369.9" y="129.5">2</text>
<text x="385.5" y="133.1">OSCIN/PA1</text>
<text x="369.9" y="144.1">3</text>
<text x="384.1" y="147.7">OSCOUT/PA2</text>
</g>
<g font-size="6.4" fill="#ee0e22">
<text x="369.9" y="158.6">4</text>
<text x="384.1" y="162.3">VSS</text>
<text x="369.9" y="173.2">5</text>
<text x="384.1" y="176.8">VCAP</text>
<text x="369.9" y="187.8">6</text>
<text x="384.1" y="191.4">VDD</text>
</g>
<g font-size="6.3" fill="#800000">
<text x="202.2" y="116.5" transform="rotate(-90 202.2 116.5)">ZF</text>
<text x="767.1" y="218.5" transform="rotate(90 767.1 218.5)">NRF_CE</text>
<text x="774.4" y="218.5" transform="rotate(90 774.4 218.5)">NRF_CSN</text>
<text x="781.7" y="218.5" transform="rotate(90 781.7 218.5)">NRF_SCK</text>
<text x="788.9" y="218.5" transform="rotate(90 788.9 218.5)">NRF_MOSI</text>
<text x="796.2" y="218.5" transform="rotate(90 796.2 218.5)">NRF_MISO</text>
<text x="803.5" y="218.5" transform="rotate(90 803.5 218.5)">NRF_IRQ</text>
</g>
<g font-size="6.3">
<text x="752.4" y="173.3" transform="rotate(-90 752.4 173.3)">GND</text>
<text x="759.7" y="173.3" transform="rotate(-90 759.7 173.3)">VCC</text>
<text x="767" y="173.3" transform="rotate(-90 767 173.3)">CE</text>
<text x="774.3" y="173.3" transform="rotate(-90 774.3 173.3)">CSN</text>
<text x="781.6" y="173.3" transform="rotate(-90 781.6 173.3)">SCK</text>
<text x="788.9" y="173.3" transform="rotate(-90 788.9 173.3)">MOSI</text>
<text x="796.2" y="173.3" transform="rotate(-90 796.2 173.3)">MISO</text>
<text x="803.4" y="173.3" transform="rotate(-90 803.4 173.3)">IRQ</text>
<text x="748.8" y="187.5" transform="rotate(-90 748.8 187.5)">1</text>
<text x="756.1" y="187.5" transform="rotate(-90 756.1 187.5)">2</text>
<text x="763.4" y="187.5" transform="rotate(-90 763.4 187.5)">3</text>
<text x="770.6" y="187.5" transform="rotate(-90 770.6 187.5)">4</text>
<text x="777.9" y="187.5" transform="rotate(-90 777.9 187.5)">5</text>
<text x="785.2" y="187.5" transform="rotate(-90 785.2 187.5)">6</text>
<text x="792.5" y="187.5" transform="rotate(-90 792.5 187.5)">7</text>
<text x="799.8" y="187.5" transform="rotate(-90 799.8 187.5)">8</text>
<text x="85.6" y="405.6" transform="rotate(-90 85.6 405.6)">2</text>
<text x="71" y="435.5" transform="rotate(-90 71 435.5)">GND</text>
<text x="89.2" y="435.5" transform="rotate(-90 89.2 435.5)">VIN</text>
<text x="107.5" y="435.5" transform="rotate(-90 107.5 435.5)">VOUT</text>
<text x="67.4" y="449.7" transform="rotate(-90 67.4 449.7)">1</text>
<text x="85.6" y="449.7" transform="rotate(-90 85.6 449.7)">2</text>
<text x="103.8" y="449.7" transform="rotate(-90 103.8 449.7)">3</text>
</g>
</svg>
